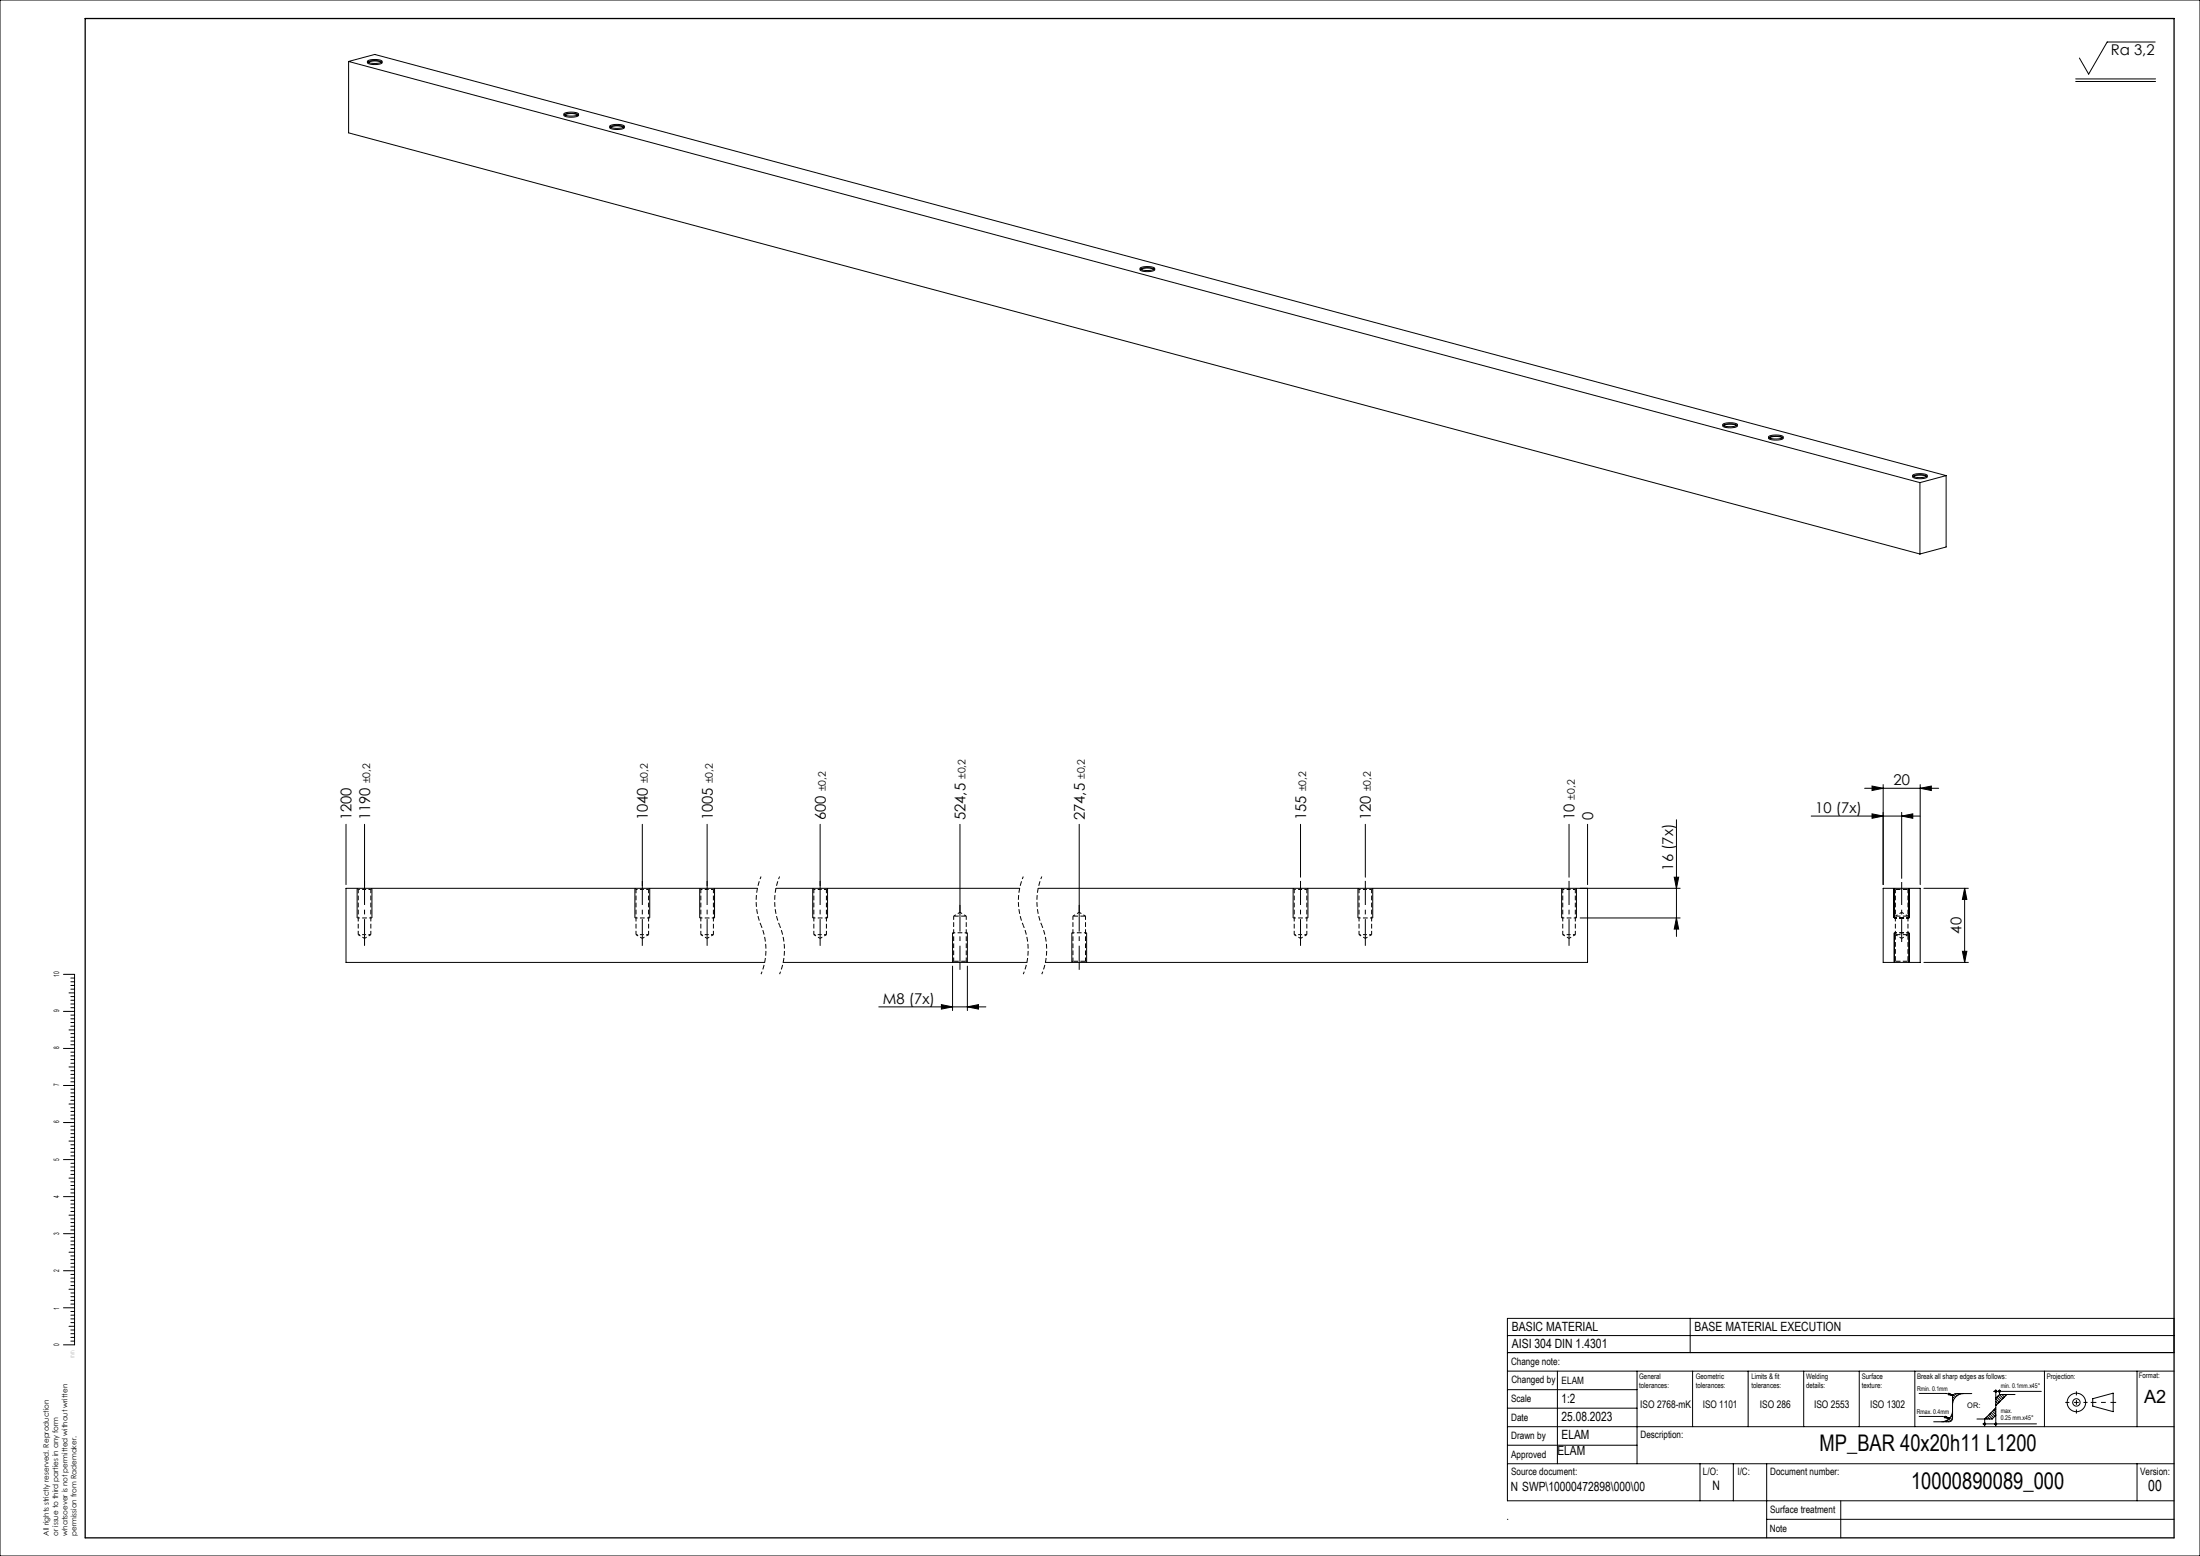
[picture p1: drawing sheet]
<svg xmlns="http://www.w3.org/2000/svg" width="594mm" height="420mm" viewBox="0 0 594 420" stroke-linecap="round" stroke-linejoin="round" font-family="sans-serif">
<g fill="none" stroke="#000" stroke-width=".27">
<path d="M0 0h594v420h-594zM94.1 16.6l424.3 113.7M94.1 16.6v19.3l424.3 113.6M94.1 16.6l7.1-1.9 424.3 113.7M99.2 16.8l1.5-.4a2.48 2.48 0 0 1 2.5 .6 4.1 4.1 0 0 1-4-.1zM99.3 16.4a4.6 4.6 0 0 1 3.9 .2 4.2 4.2 0 0 1-4 .1zM99.5 16.9a3.5 3.5 0 0 1 3.4 0M581.9 11.3h-13l-5 8.7-2.5-4.3M152.3 31l1.5-.4a2.48 2.48 0 0 1 2.4 .6 4.1 4.1 0 0 1-4-.1zM152.4 30.6a4.6 4.6 0 0 1 3.8 .2 4.2 4.2 0 0 1-4 .1zM152.5 31.1a3.5 3.5 0 0 1 3.4 0M164.6 34.1a4.3 4.3 0 0 1 4 0 4.2 4.2 0 0 1-4 .1z"/>
<path d="M164.7 34.3l1.4-.4a2.48 2.48 0 0 1 2.5 .6 4.1 4.1 0 0 1-4-.1zM164.9 34.4a3.5 3.5 0 0 1 3.4 0M560.4 21.3h21.6M560.4 22h21.6M307.8 72.4a4.3 4.3 0 0 1 4 .1 4.2 4.2 0 0 1-4 .1zM307.8 72.7l1.5-.4a2.49 2.49 0 0 1 2.5 .6 4.1 4.1 0 0 1-4-.1zM308.1 72.8a3.5 3.5 0 0 1 3.4 0M465.1 114.6a4.3 4.3 0 0 1 4 0 4.2 4.2 0 0 1-4 .1zM465.2 114.8l1.5-.4a2.48 2.48 0 0 1 2.4 .6 4.1 4.1 0 0 1-4-.1zM465.4 114.9a3.5 3.5 0 0 1 3.4 0M477.5 117.9a4.3 4.3 0 0 1 4 0 4.2 4.2 0 0 1-4 .2zM477.5 118.1l1.5-.4a2.48 2.48 0 0 1 2.5 .6 4.1 4.1 0 0 1-4-.1z"/>
<path d="M477.8 118.2a3.5 3.5 0 0 1 3.4 0M516.4 128.3a4.3 4.3 0 0 1 4 .1 4.2 4.2 0 0 1-4 .1zM516.4 128.6l1.5-.4a2.49 2.49 0 0 1 2.5 .5 4.1 4.1 0 0 1-4 0zM516.7 128.7a3.5 3.5 0 0 1 3.4 0M518.4 130.3v19.2M525.5 128.4l-7.1 1.9M525.5 128.4v19.2l-7.1 1.9M503.5 212.8h20M505.5 219.7l3 .6-3 .6zM505.5 212.2l3 .6-3 .6zM508.5 211.8v27M513.5 219.3v17.8"/>
<path d="M518.5 212.8l3-.6v1.2zM518.5 211.8v27M93.4 222.5v16.3M96.4 239.8v8M98.4 222.5v16.6M100.4 239.8v8M171.4 239.8v8M173.4 222.5v16.6M175.4 239.8v8M188.9 239.8v8M190.9 222.5v16.6M192.9 239.8v8"/>
<path d="M204.5 239.8h-111.1v20h113.1M209.5 239.8h65.8M219.4 239.8v8M221.4 222.5v16.6M223.4 239.8v8M259.2 222.5v23.8M280.3 239.8h173.3M291.4 222.5v23.8M349.1 239.8v8M351.1 222.5v14.3M353.1 239.8v8M366.6 239.8v8"/>
<path d="M368.6 222.5v14.3M370.6 239.8v8M421.6 239.8v8M423.6 222.5v14.3M425.6 239.8v8M428.6 222.5v16.3M428.6 239.8v20h-146.3M452 236.8h1.2l-.6 3zM452.6 221.3v31.5M489 220.3h29.5M508.5 239.8h10v20h-10zM511.5 239.8v8"/>
<path d="M513.5 220.3l3-.6v1.2zM515.5 239.8v8M519.5 239.8h12M530.5 239.8v20M530.5 239.8l.6 3h-1.2zM211.5 259.8h65.8M257.2 251.8v8M261.2 251.8v8M289.4 251.8v8M293.4 251.8v8M426.6 247.8h27M452.6 247.8l.6 3h-1.2z"/>
<path d="M511.5 251.8v8M515.5 251.8v8M519.5 259.8h12M529.9 256.8h1.2l-.6 3zM17.1 263h3v100h-3M17.1 273h3M18.6 278h1.5M18.6 268h1.5M19.1 277h1M19.1 276h1M19.1 275h1M19.1 274h1"/>
<path d="M19.1 279h1M19.1 280h1M19.1 267h1M19.1 266h1M19.1 265h1M19.1 264h1M19.1 269h1M19.1 270h1M19.1 271h1M19.1 272h1M237.3 271.8h28.9M254.2 271.2l3 .6-3 .6z"/>
<path d="M257.2 260.8v12M261.2 271.8l3-.6v1.2zM261.2 260.8v12M17.1 293h3M17.1 283h3M18.6 298h1.5M18.6 288h1.5M19.1 297h1M19.1 296h1M19.1 295h1M19.1 294h1M19.1 299h1"/>
<path d="M19.1 300h1M19.1 287h1M19.1 286h1M19.1 285h1M19.1 284h1M19.1 289h1M19.1 290h1M19.1 291h1M19.1 292h1M19.1 281h1M19.1 282h1M17.1 313h3"/>
<path d="M17.1 303h3M18.6 318h1.5M18.6 308h1.5M19.1 317h1M19.1 316h1M19.1 315h1M19.1 314h1M19.1 319h1M19.1 320h1M19.1 307h1M19.1 306h1M19.1 305h1"/>
<path d="M19.1 304h1M19.1 309h1M19.1 310h1M19.1 311h1M19.1 312h1M19.1 301h1M19.1 302h1M17.1 333h3M17.1 323h3M18.6 338h1.5M18.6 328h1.5M19.1 337h1"/>
<path d="M19.1 336h1M19.1 335h1M19.1 334h1M19.1 339h1M19.1 340h1M19.1 327h1M19.1 326h1M19.1 325h1M19.1 324h1M19.1 329h1M19.1 330h1M19.1 331h1"/>
<path d="M19.1 332h1M19.1 321h1M19.1 322h1M17.1 353h3M17.1 343h3M18.6 358h1.5M18.6 348h1.5M19.1 357h1M19.1 356h1M19.1 355h1M19.1 354h1M19.1 359h1"/>
<path d="M19.1 360h1M19.1 347h1M19.1 346h1M19.1 345h1M19.1 344h1M19.1 349h1M19.1 350h1M19.1 351h1M19.1 352h1M19.1 341h1M19.1 342h1M456.4 355.9v9.2"/>
<path d="M19.1 361h1M19.1 362h1M407 365.1h180v-9.2h-180v49.2h180M407 375.1h35M407 370.1h180M407 360.5h180M420.5 370.1v25M442 370.1v25M457 370.1v15M472 370.1v15M487 370.1v15M502 370.1v15"/>
<path d="M517 370.1v15M518.2 376.1h7.3l1.8 .5M526.2 376.1l1.1 .5-1.2-.1zM526.7 376.5l-.5-.1v-.2l1.1 .4M527.2 378.4l.1 .1M527.2 378.4h.1M527.2 377.7l.2 .2M527.2 377l.5 .5M527.4 376.5l.6 .6M527.8 376.2l.6 .6M528.5 376.2l.3 .3M529.2 376.2l.1 .1"/>
<path d="M529.9 376.2h.1M530.2 376.2a3 3 0 0 0-3 3M532.4 376.2h-4.2l-.6 .1-.4 .7v5.8l-.2 .5-.7 .5h-4.2M538.3 375.6h12.8M538.8 375.3l-.2 .2M538.9 375.2v9.8M538.9 377.6l.9 .9M538.9 378.3l.5 .5M538.9 379l.2 .2M539 375.3l-.4 .3M539 375.4l-.3 .3M539.1 375.4l-.3 .4"/>
<path d="M539.1 375.6l-.2 .2M539.1 377.1l1 1M539.5 376.8l1 1M539.8 375.3l-.2 .2M539.8 376.4l1 1M539.9 376.4h4.2M539.9 376.4l-1 1M539.9 375.2v1.2M540 375.3l-.4 .3M540 375.3l-.3 .4M540.1 375.4l-.3 .4M540.1 375.6l-.2 .2"/>
<path d="M540.5 376.4l.7 .7M541.2 376.4l.3 .3M541.9 376.4l-3 3M552 370.1v15M565 377.5l5.6-1.5v5l-5.6-1.5zM577 370.1v15M407 380.1h35M407 390.1h35M407 395.1h180M407 385.1h180M459 395.1v10M468 395.1v10"/>
<path d="M477 395.1v20M518.2 382.3h6.3l1.8 .5M524.7 383.7l.1 .1M525.2 382.3l1.1 .5-1.2-.1zM525.3 383.6l.2 .2M525.8 383.3l.4 .5M525.8 382.7l-.6-.1 .1-.2 1 .4M526.2 383l.5 .6M526.5 382.7l.6 .5M526.8 382.2l.4 .4M527 381.7l.2 .2M527.2 381.2h.1"/>
<path d="M527.2 380.8a3 3 0 0 1-3 3M535.4 384.3h14.4M535.7 384.2h.1M535.9 384.1l-.3 .3M536 384.2l-.3 .3M536.1 384.2l-.4 .4M536.1 384.4l-.3 .2M536.2 382.7l.3 .3M536.6 382.3l.6 .7M536.9 382l1 1M537.3 381.6l1 1M537.6 381.3l1 1"/>
<path d="M538 380.9l.9 .9M538.3 380.6l.6 .5M538.7 380.2l.2 .2M538.9 382l-1 1h-4.1M538.9 380l-3 3v2M538.9 384.1l-.3 .3M539 384.2l-.3 .3M539.1 384.2l-.4 .4M539.1 384.3l-.3 .3M577 395.1v10M407 410.1h.1M477 410.1h110"/>
<path d="M497 405.1v10"/>
<circle cx="538.9" cy="375.5" r=".25"/>
<circle cx="539.9" cy="375.5" r=".25"/>
<circle cx="560.6" cy="378.5" r="2.5"/>
<circle cx="560.6" cy="378.5" r="1"/>
<circle cx="535.9" cy="384.4" r=".25"/>
<circle cx="538.9" cy="384.4" r=".25"/>
</g>
<path d="M557.6 378.5h6M560.6 381.5v-6" fill="none" stroke="#000" stroke-width=".27" stroke-dasharray="15.2 1.3 1.3 1.3" stroke-dashoffset="14.1" stroke-linecap="butt"/>
<path d="M564.5 378.5h6.9" fill="none" stroke="#000" stroke-width=".27" stroke-dasharray="15.2 1.3 1.3 1.3" stroke-dashoffset="13.7" stroke-linecap="butt"/>
<path d="M23 5h564v410.1h-564z" fill="none" stroke="#000" stroke-width=".35"/>
<path d="M260.9 259.5h-3.4M260.9 247.3h-3.4M293.1 259.5h-3.4M293.1 247.3h-3.4M511.8 240.1h3.4M511.8 252.3h3.4M511.8 252.3v7.2M515.2 259.5h-3.4M515.2 247.3h-3.4M515.2 259.5v-7.2" fill="none" stroke="#000" stroke-width=".27" stroke-dasharray="1.3 .6" stroke-dashoffset="-.1" stroke-linecap="butt"/>
<g fill="none" stroke="#000" stroke-width=".27" stroke-dasharray="1.3 .6" stroke-dashoffset=".8" stroke-linecap="butt">
<path d="M96.7 240.1h1.7M96.7 252.3h1.7M98.4 240.1h1.7M98.4 252.3h1.7M171.7 240.1h1.7M171.7 252.3h1.7M173.4 240.1h1.7M173.4 252.3h1.7M189.2 240.1h1.7M189.2 252.3h1.7M190.9 240.1h1.7M190.9 252.3h1.7"/>
<path d="M219.7 240.1h1.7M219.7 252.3h1.7M221.4 240.1h1.7M221.4 252.3h1.7M349.4 240.1h1.7M349.4 252.3h1.7M351.1 240.1h1.7M351.1 252.3h1.7M366.9 240.1h1.7M366.9 252.3h1.7M368.6 240.1h1.7M368.6 252.3h1.7"/>
<path d="M421.9 240.1h1.7M421.9 252.3h1.7M423.6 240.1h1.7M423.6 252.3h1.7"/>
</g>
<g fill="none" stroke="#000" stroke-width=".27" stroke-dasharray="1.3 .6" stroke-linecap="butt">
<path d="M96.4 239.8l.3 .3M171.4 239.8l.3 .3M188.9 239.8l.3 .3M219.4 239.8l.3 .3M349.1 239.8l.3 .3M366.6 239.8l.3 .3M421.6 239.8l.3 .3M511.4 239.8l.4 .3M100.1 240.1l.3-.3M175.1 240.1l.3-.3M192.6 240.1l.3-.3M223.1 240.1l.4-.3"/>
<path d="M257.5 259.5l-.3 .3M261.2 259.8l-.3-.3M289.7 259.5l-.3 .3M293.4 259.8l-.3-.3M352.8 240.1l.4-.3M370.3 240.1l.4-.3M425.3 240.1l.4-.3M511.8 259.5l-.4 .3M515.2 240.1l.3-.3M515.5 259.8l-.3-.3"/>
</g>
<g fill="none" stroke="#000" stroke-width=".27" stroke-dasharray="1.3 .6" stroke-dashoffset=".6" stroke-linecap="butt">
<path d="M96.7 252.3l1.7 1M98.4 253.3l1.7-1M171.7 252.3l1.7 1M173.4 253.3l1.7-1M189.2 252.3l1.7 1M190.9 253.3l1.7-1M219.7 252.3l1.7 1M221.4 253.3l1.7-1M259.2 246.3l-1.7 1M260.9 247.3l-1.7-1M291.4 246.3l-1.7 1M293.1 247.3l-1.7-1"/>
<path d="M349.4 252.3l1.7 1M351.1 253.3l1.7-1M366.9 252.3l1.7 1M368.6 253.3l1.7-1M421.9 252.3l1.7 1M423.6 253.3l1.7-1M511.8 252.3l1.7 1M513.5 253.3l1.7-1M513.5 246.3l-1.7 1M515.2 247.3l-1.7-1"/>
</g>
<g fill="none" stroke="#000" stroke-width=".27" stroke-dasharray="1.3 .6" stroke-dashoffset=".3" stroke-linecap="butt">
<path d="M96.7 240.1v12.2M100.1 252.3v-12.2M171.7 240.1v12.2M175.1 252.3v-12.2M189.2 240.1v12.2M192.6 252.3v-12.2M219.7 240.1v12.2M223.1 252.3v-12.2M257.5 247.3v12.2M260.9 259.5v-12.2M289.7 247.3v12.2M293.1 259.5v-12.2"/>
<path d="M349.4 240.1v12.2M352.8 252.3v-12.2M366.9 240.1v12.2M370.3 252.3v-12.2M421.9 240.1v12.2M425.3 252.3v-12.2M511.8 240.1v12.2M515.2 252.3v-12.2"/>
</g>
<g fill="none" stroke="#000" stroke-width=".27" stroke-dasharray="1.3 .6" stroke-dashoffset=".5" stroke-linecap="butt">
<path d="M205.5 236.6a17.1 17.1 0 0 0 0 13.2M210.5 236.6a17.1 17.1 0 0 0 0 13.2M276.3 236.6a17.1 17.1 0 0 0 0 13.2M281.3 236.6a17.1 17.1 0 0 0 0 13.2M96.4 247.8h4M171.4 247.8h4M188.9 247.8h4M205.5 249.8a17.1 17.1 0 0 1 0 13.2M210.5 249.8a17.1 17.1 0 0 1 0 13.2M219.4 247.8h4M261.2 251.8h-4M276.3 249.8a17.1 17.1 0 0 1 0 13.2"/>
<path d="M281.3 249.8a17.1 17.1 0 0 1 0 13.2M293.4 251.8h-4M349.1 247.8h4M366.6 247.8h4M421.6 247.8h4M511.5 247.8h4M515.5 251.8h-4"/>
</g>
<path d="M513.5 254.3v-16.2" fill="none" stroke="#000" stroke-width=".27" stroke-dasharray="15.2 1.3 1.3 1.3" stroke-dashoffset="9.1" stroke-linecap="butt"/>
<g fill="none" stroke="#000" stroke-width=".27" stroke-dasharray="15.2 1.3 1.3 1.3" stroke-linecap="butt">
<path d="M98.4 237.8v2.3M173.4 237.8v2.3M190.9 237.8v2.3M221.4 237.8v2.3M351.1 237.8v2.3M368.6 237.8v2.3M423.6 237.8v2.3M98.4 252.3v3M173.4 252.3v3M190.9 252.3v3M221.4 252.3v3M259.2 247.3v-3"/>
<path d="M291.4 247.3v-3M351.1 252.3v3M368.6 252.3v3M423.6 252.3v3M259.2 261.8v-2.3M291.4 261.8v-2.3"/>
</g>
<path d="M98.4 252.3v-12.2M173.4 252.3v-12.2M190.9 252.3v-12.2M221.4 252.3v-12.2M259.2 247.3v12.2M291.4 247.3v12.2M351.1 252.3v-12.2M368.6 252.3v-12.2M423.6 252.3v-12.2" fill="none" stroke="#000" stroke-width=".27" stroke-dasharray="15.2 1.3 1.3 1.3" stroke-dashoffset="11.1" stroke-linecap="butt"/>
<g fill="#000">
<path d="M518.5 212.8l3-.6v1.2zM505.5 212.2l3 .6-3 .6z"/>
<path d="M452 236.8h1.2l-.6 3zM452.6 247.8l.6 3h-1.2z"/>
<path d="M505.5 219.7l3 .6-3 .6zM513.5 220.3l3-.6v1.2z"/>
<path d="M529.9 256.8h1.2l-.6 3zM530.5 239.8l.6 3h-1.2z"/>
<path d="M254.2 271.2l3 .6-3 .6zM261.2 271.8l3-.6v1.2z"/>
</g>
<g font-size="6.2">
<text x="491.3" y="391.8">MP_BAR 40x20h11 L1200</text>
<text x="516" y="402">10000890089_000</text>
</g>
<text font-size="4.9" x="578.9" y="378.8">A2</text>
<text font-size="4.1" x="580" y="402.3">00</text>
<g font-size="4">
<text x="569.9" y="14.8">Ra 3,2</text>
<text x="511.2" y="211.9">20</text>
<text x="94.9" y="221.4" transform="rotate(-90 94.9 221.4)">1200</text>
<text x="99.9" y="221.4" transform="rotate(-90 99.9 221.4)">1190</text>
<text x="174.9" y="221.4" transform="rotate(-90 174.9 221.4)">1040</text>
<text x="192.4" y="221.4" transform="rotate(-90 192.4 221.4)">1005</text>
<text x="222.9" y="221.4" transform="rotate(-90 222.9 221.4)">600</text>
<text x="260.7" y="221.4" transform="rotate(-90 260.7 221.4)">524,5</text>
<text x="292.9" y="221.4" transform="rotate(-90 292.9 221.4)">274,5</text>
<text x="352.7" y="221.4" transform="rotate(-90 352.7 221.4)">155</text>
<text x="370.2" y="221.4" transform="rotate(-90 370.2 221.4)">120</text>
<text x="425.2" y="221.4" transform="rotate(-90 425.2 221.4)">10</text>
<text x="430.2" y="221.4" transform="rotate(-90 430.2 221.4)">0</text>
<text x="490.1" y="219.4">10 (7x)</text>
<text x="451.8" y="235" transform="rotate(-90 451.8 235)">16 (7x)</text>
<text x="529.6" y="252" transform="rotate(-90 529.6 252)">40</text>
<text x="238.4" y="270.9">M8 (7x)</text>
</g>
<text font-size="3.5" x="462.4" y="402.1">N</text>
<g font-size="3.4">
<text x="408.2" y="359.3">BASIC MATERIAL</text>
<text x="457.6" y="359.3">BASE MATERIAL EXECUTION</text>
<text x="408.2" y="364">AISI 304 DIN 1.4301</text>
<text x="421.6" y="383.5">25.08.2023</text>
<text x="421.6" y="378.8">1:2</text>
<text x="421.6" y="388.5">ELAM</text>
<text x="420.5" y="392.6">ELAM</text>
<text x="408" y="402.3">N SWP\10000472898\000\00</text>
</g>
<g font-size="2.8">
<text x="99.9" y="211.4" transform="rotate(-90 99.9 211.4)">±0,2</text>
<text x="174.9" y="211.4" transform="rotate(-90 174.9 211.4)">±0,2</text>
<text x="192.4" y="211.4" transform="rotate(-90 192.4 211.4)">±0,2</text>
<text x="223" y="213.6" transform="rotate(-90 223 213.6)">±0,2</text>
<text x="260.7" y="210.3" transform="rotate(-90 260.7 210.3)">±0,2</text>
<text x="292.9" y="210.3" transform="rotate(-90 292.9 210.3)">±0,2</text>
<text x="352.7" y="213.6" transform="rotate(-90 352.7 213.6)">±0,2</text>
<text x="370.2" y="213.6" transform="rotate(-90 370.2 213.6)">±0,2</text>
<text x="425.2" y="215.8" transform="rotate(-90 425.2 215.8)">±0,2</text>
<text x="442.9" y="380">ISO 2768-mK</text>
<text x="459.8" y="380">ISO 1101</text>
<text x="475.2" y="380">ISO 286</text>
<text x="489.8" y="380">ISO 2553</text>
<text x="504.9" y="380">ISO 1302</text>
</g>
<g font-size="2.7">
<text x="408" y="368.4">Change note:</text>
<text x="408.1" y="373.4">Changed by</text>
<text x="421.6" y="373.7">ELAM</text>
<text x="408" y="383.5">Date</text>
<text x="408" y="378.5">Scale</text>
<text x="408" y="388.5">Drawn by</text>
<text x="443" y="388">Description:</text>
<text x="408" y="393.6">Approved</text>
<text x="408" y="398.1">Source document:</text>
<text x="459.8" y="398.1">L/O:</text>
<text x="469.1" y="398.1">I/C:</text>
<text x="478" y="398.1">Document number:</text>
<text x="577.9" y="398.1">Version:</text>
<text x="477.9" y="413.5">Note</text>
<text x="477.9" y="408.5">Surface treatment</text>
</g>
<g font-size="2.1">
<text x="16" y="263.7" transform="rotate(-90 16 263.7)">10</text>
<text x="16" y="273.2" transform="rotate(-90 16 273.2)">9</text>
<text x="16" y="283.2" transform="rotate(-90 16 283.2)">8</text>
<text x="16" y="293.2" transform="rotate(-90 16 293.2)">7</text>
<text x="16" y="303.2" transform="rotate(-90 16 303.2)">6</text>
<text x="16" y="313.2" transform="rotate(-90 16 313.2)">5</text>
<text x="16" y="323.2" transform="rotate(-90 16 323.2)">4</text>
<text x="16" y="333.2" transform="rotate(-90 16 333.2)">3</text>
<text x="16" y="343.2" transform="rotate(-90 16 343.2)">2</text>
<text x="16" y="353.5" transform="rotate(-90 16 353.5)">1</text>
<text x="16" y="363.2" transform="rotate(-90 16 363.2)">0</text>
<text x="442.6" y="372.2">General</text>
<text x="442.6" y="374.7">tolerances:</text>
<text x="457.9" y="372.2">Geometric</text>
<text x="457.9" y="374.7">tolerances:</text>
<text x="472.9" y="372.2">Limits &amp; fit</text>
<text x="472.9" y="374.7">tolerances:</text>
<text x="487.7" y="372.2">Welding</text>
<text x="487.7" y="374.7">details:</text>
<text x="502.7" y="372.2">Surface</text>
<text x="502.7" y="374.7">texture:</text>
<text x="517.6" y="372.2">Break all sharp edges as follows:</text>
<text x="552.6" y="372.2">Projection:</text>
<text x="577.5" y="372.1">Format:</text>
<text x="531.2" y="379.9">OR:</text>
</g>
<g font-size="2">
<text x="13.2" y="414.5" transform="rotate(-90 13.2 414.5)">All rights strictly reserved. Reproduction</text>
<text x="15.7" y="414.5" transform="rotate(-90 15.7 414.5)">or issue to third parties in any form</text>
<text x="18.2" y="414.5" transform="rotate(-90 18.2 414.5)">whatsoever is not permitted without written</text>
<text x="20.7" y="414.5" transform="rotate(-90 20.7 414.5)">permission from Rademaker.</text>
</g>
<g font-size="1.8">
<text x="517.6" y="375.4">Rmin. 0.1mm</text>
<text x="540.2" y="374.7">min. 0.1mm.x45°</text>
<text x="517.5" y="381.7">Rmax. 0.4mm</text>
<text x="540.2" y="381.5">max.</text>
<text x="540.2" y="383.3">0.25 mm.x45°</text>
</g>
</svg>
